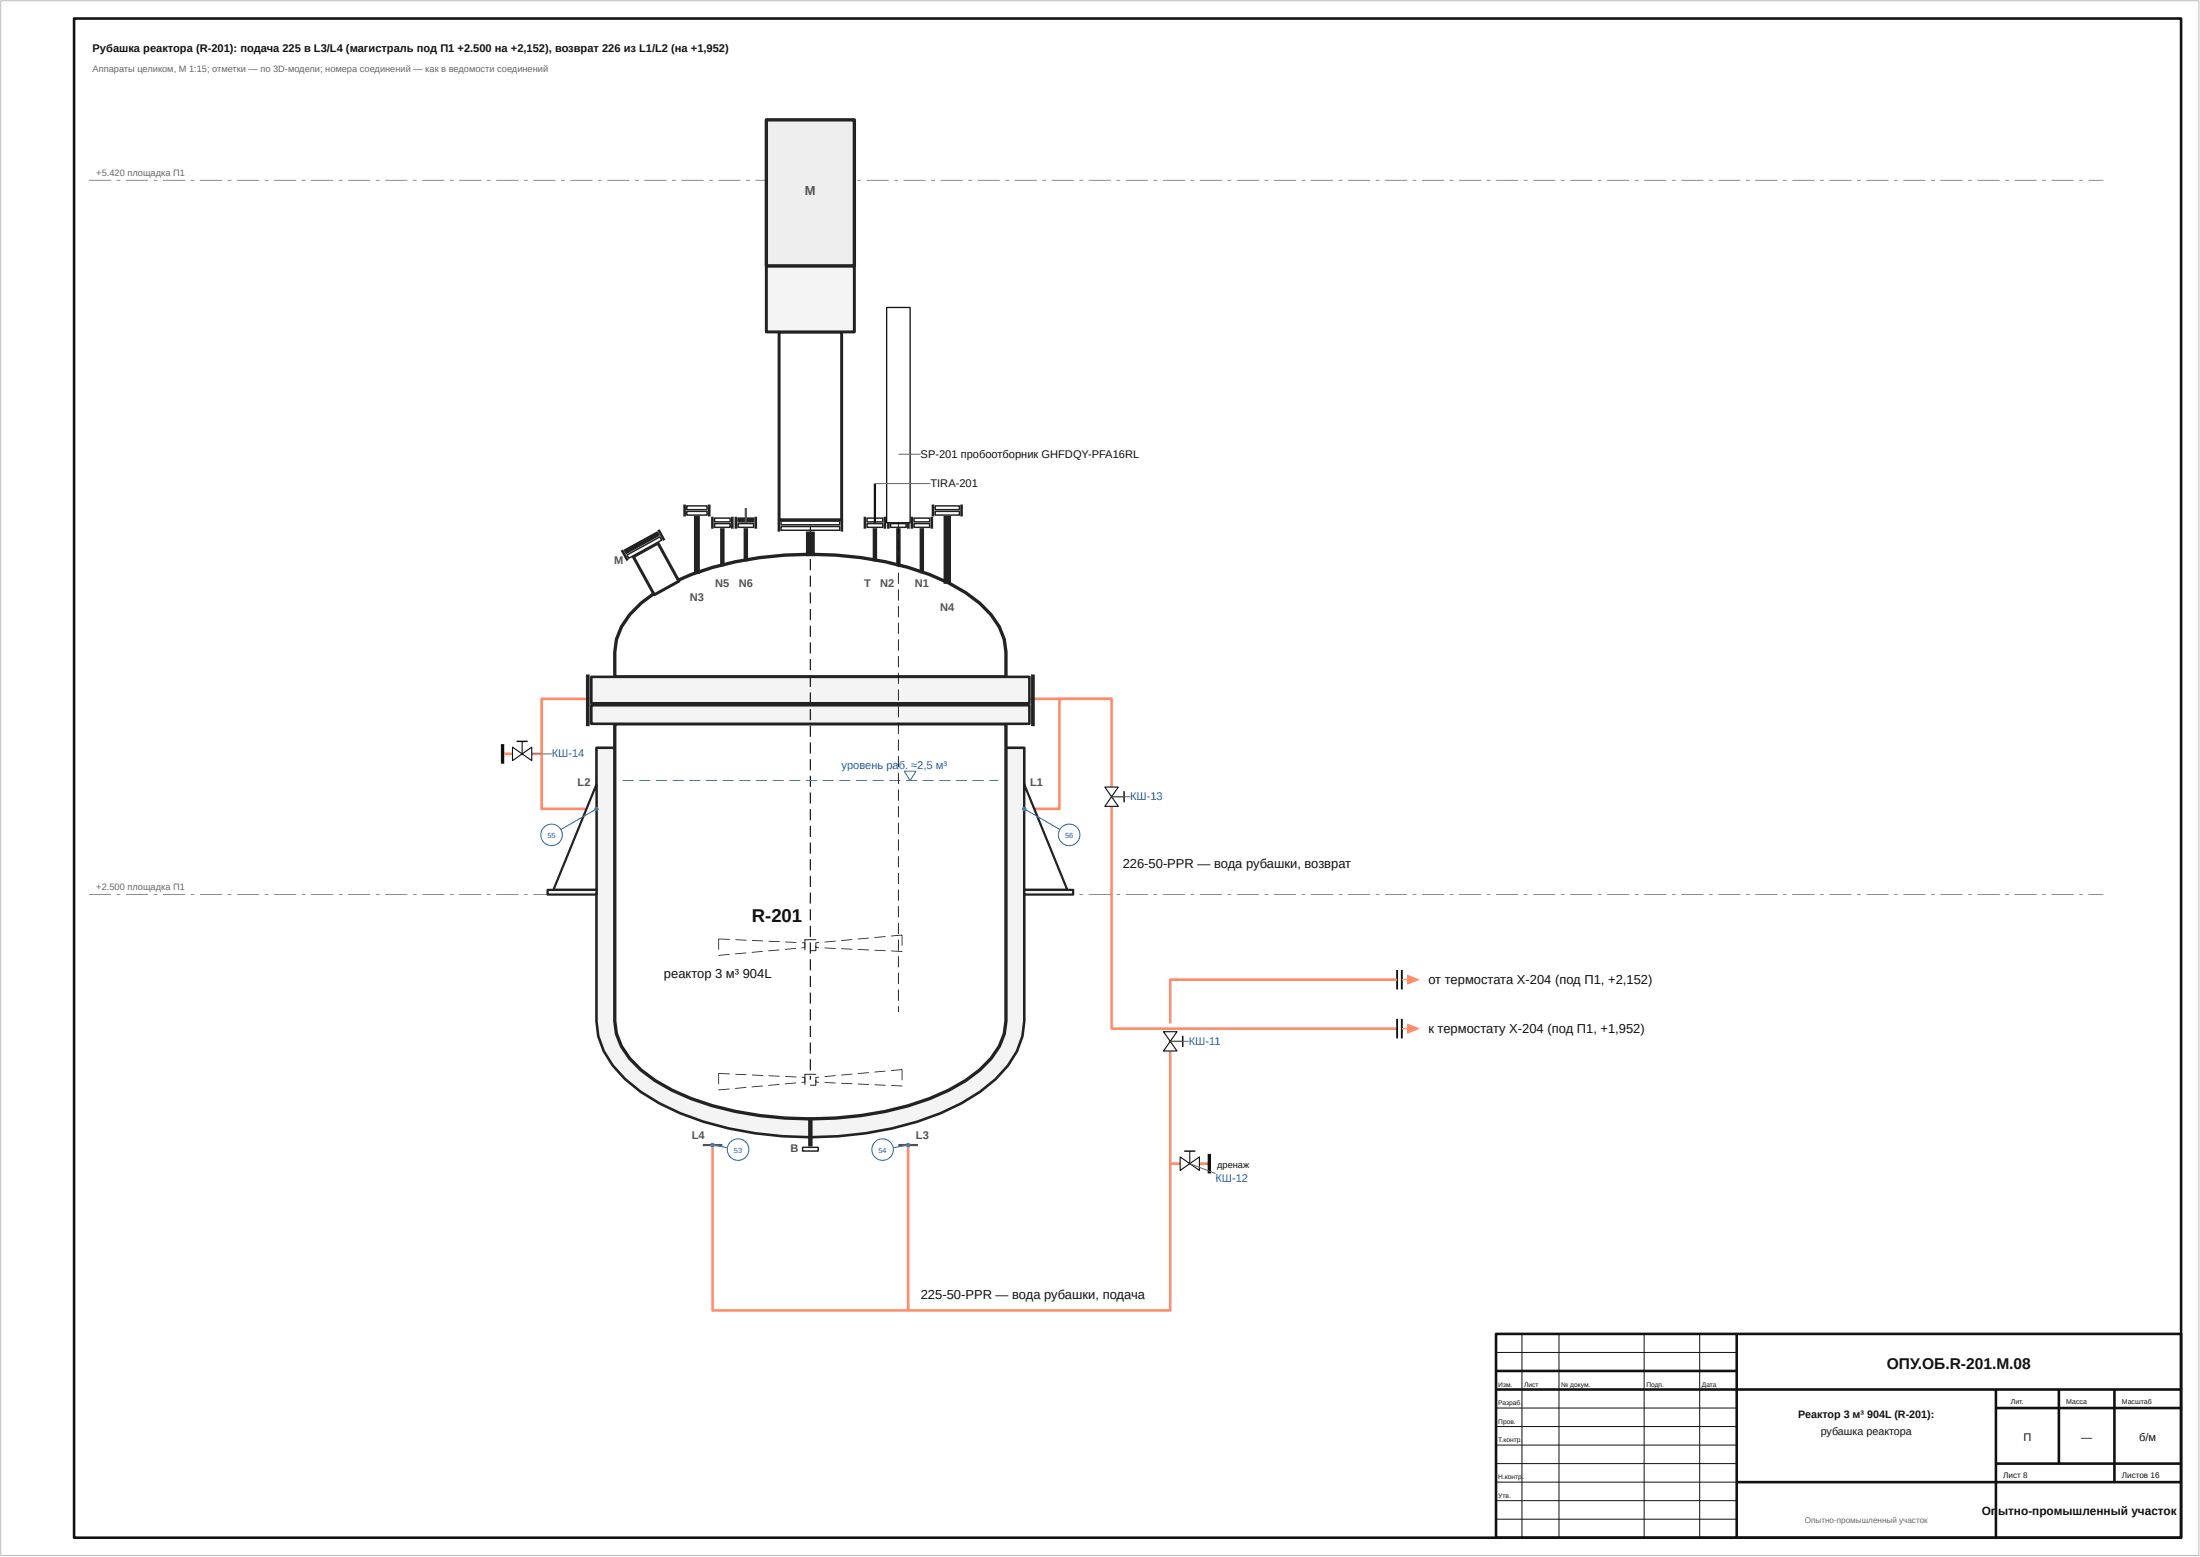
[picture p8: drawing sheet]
<svg xmlns="http://www.w3.org/2000/svg" width="594mm" height="420mm" viewBox="0 0 594 420" stroke-linecap="round" stroke-linejoin="round" font-family="sans-serif">
<path d="M20 5h569v410h-569zM404 360h185v55h-185zM469 360v55M404 370h65M404 375h185M539 375v40M539 380h50M556 375v20M571 375v25M469 400h120M539 395h50" fill="none" stroke="#111" stroke-width=".7" stroke-linecap="butt"/>
<path d="M300.2 188.6h-14.1v29.7h-9.5M135.7 203.5h2.7M143.6 203.5h2.7M300.2 212.4v-23.8h-153.9v29.7h14.8M300.2 217.6v60h77.1M245.2 309v44.7M316 314h2.7M323.9 314h2.7" fill="none" stroke="#ff8b69" stroke-width=".7" stroke-linecap="butt"/>
<path d="M.2 .2h593.6v419.6h-593.6z" fill="none" stroke="#bbb" stroke-width=".27"/>
<path d="M411 360v55M421 360v55M444 360v55M459 360v55M404 365h65M404 380h65M404 385h65M404 390h65M404 395h65M404 400h65M404 405h65M404 410h65" fill="none" stroke="#111" stroke-width=".27"/>
<g fill="#666">
<path d="M24 241.3h6v.2h-6zM31.5 241.3h1v.2h-1zM34 241.3h6v.2h-6zM41.5 241.3h1v.2h-1zM44 241.3h6v.2h-6zM51.5 241.3h1v.2h-1zM54 241.3h6v.2h-6zM61.5 241.3h1v.2h-1zM64 241.3h6v.2h-6zM71.5 241.3h1v.2h-1zM74 241.3h6v.2h-6zM81.5 241.3h1v.2h-1zM84 241.3h6v.2h-6zM91.5 241.3h1v.2h-1zM94 241.3h6v.2h-6zM101.5 241.3h1v.2h-1zM104 241.3h6v.2h-6zM111.5 241.3h1v.2h-1zM114 241.3h6v.2h-6zM121.5 241.3h1v.2h-1zM124 241.3h6v.2h-6zM131.5 241.3h1v.2h-1zM134 241.3h6v.2h-6zM141.5 241.3h1v.2h-1zM144 241.3h6v.2h-6zM151.5 241.3h1v.2h-1zM154 241.3h6v.2h-6zM161.5 241.3h1v.2h-1zM164 241.3h6v.2h-6zM171.5 241.3h1v.2h-1zM174 241.3h6v.2h-6zM181.5 241.3h1v.2h-1zM184 241.3h6v.2h-6zM191.5 241.3h1v.2h-1zM194 241.3h6v.2h-6zM201.5 241.3h1v.2h-1zM204 241.3h6v.2h-6zM211.5 241.3h1v.2h-1zM214 241.3h6v.2h-6zM221.5 241.3h1v.2h-1zM224 241.3h6v.2h-6zM231.5 241.3h1v.2h-1zM234 241.3h6v.2h-6zM241.5 241.3h1v.2h-1zM244 241.3h6v.2h-6zM251.5 241.3h1v.2h-1zM254 241.3h6v.2h-6zM261.5 241.3h1v.2h-1zM264 241.3h6v.2h-6zM271.5 241.3h1v.2h-1zM274 241.3h6v.2h-6zM281.5 241.3h1v.2h-1zM284 241.3h6v.2h-6zM291.5 241.3h1v.2h-1zM294 241.3h6v.2h-6zM301.5 241.3h1v.2h-1zM304 241.3h6v.2h-6zM311.5 241.3h1v.2h-1zM314 241.3h6v.2h-6zM321.5 241.3h1v.2h-1zM324 241.3h6v.2h-6zM331.5 241.3h1v.2h-1zM334 241.3h6v.2h-6zM341.5 241.3h1v.2h-1zM344 241.3h6v.2h-6zM351.5 241.3h1v.2h-1zM354 241.3h6v.2h-6zM361.5 241.3h1v.2h-1zM364 241.3h6v.2h-6zM371.5 241.3h1v.2h-1zM374 241.3h6v.2h-6zM381.5 241.3h1v.2h-1zM384 241.3h6v.2h-6zM391.5 241.3h1v.2h-1zM394 241.3h6v.2h-6zM401.5 241.3h1v.2h-1zM404 241.3h6v.2h-6zM411.5 241.3h1v.2h-1zM414 241.3h6v.2h-6zM421.5 241.3h1v.2h-1zM424 241.3h6v.2h-6zM431.5 241.3h1v.2h-1zM434 241.3h6v.2h-6zM441.5 241.3h1v.2h-1zM444 241.3h6v.2h-6zM451.5 241.3h1v.2h-1zM454 241.3h6v.2h-6zM461.5 241.3h1v.2h-1zM464 241.3h6v.2h-6zM471.5 241.3h1v.2h-1zM474 241.3h6v.2h-6zM481.5 241.3h1v.2h-1zM484 241.3h6v.2h-6zM491.5 241.3h1v.2h-1zM494 241.3h6v.2h-6zM501.5 241.3h1v.2h-1zM504 241.3h6v.2h-6zM511.5 241.3h1v.2h-1zM514 241.3h6v.2h-6zM521.5 241.3h1v.2h-1zM524 241.3h6v.2h-6zM531.5 241.3h1v.2h-1zM534 241.3h6v.2h-6zM541.5 241.3h1v.2h-1zM544 241.3h6v.2h-6zM551.5 241.3h1v.2h-1zM554 241.3h6v.2h-6zM561.5 241.3h1v.2h-1zM564 241.3h4v.2h-4z"/>
<path d="M24 48.5h6v.2h-6zM31.5 48.5h1v.2h-1zM34 48.5h6v.2h-6zM41.5 48.5h1v.2h-1zM44 48.5h6v.2h-6zM51.5 48.5h1v.2h-1zM54 48.5h6v.2h-6zM61.5 48.5h1v.2h-1zM64 48.5h6v.2h-6zM71.5 48.5h1v.2h-1zM74 48.5h6v.2h-6zM81.5 48.5h1v.2h-1zM84 48.5h6v.2h-6zM91.5 48.5h1v.2h-1zM94 48.5h6v.2h-6zM101.5 48.5h1v.2h-1zM104 48.5h6v.2h-6zM111.5 48.5h1v.2h-1zM114 48.5h6v.2h-6zM121.5 48.5h1v.2h-1zM124 48.5h6v.2h-6zM131.5 48.5h1v.2h-1zM134 48.5h6v.2h-6zM141.5 48.5h1v.2h-1zM144 48.5h6v.2h-6zM151.5 48.5h1v.2h-1zM154 48.5h6v.2h-6zM161.5 48.5h1v.2h-1zM164 48.5h6v.2h-6zM171.5 48.5h1v.2h-1zM174 48.5h6v.2h-6zM181.5 48.5h1v.2h-1zM184 48.5h6v.2h-6zM191.5 48.5h1v.2h-1zM194 48.5h6v.2h-6zM201.5 48.5h1v.2h-1zM204 48.5h6v.2h-6zM211.5 48.5h1v.2h-1zM214 48.5h6v.2h-6zM221.5 48.5h1v.2h-1zM224 48.5h6v.2h-6zM231.5 48.5h1v.2h-1zM234 48.5h6v.2h-6zM241.5 48.5h1v.2h-1zM244 48.5h6v.2h-6zM251.5 48.5h1v.2h-1zM254 48.5h6v.2h-6zM261.5 48.5h1v.2h-1zM264 48.5h6v.2h-6zM271.5 48.5h1v.2h-1zM274 48.5h6v.2h-6zM281.5 48.5h1v.2h-1zM284 48.5h6v.2h-6zM291.5 48.5h1v.2h-1zM294 48.5h6v.2h-6zM301.5 48.5h1v.2h-1zM304 48.5h6v.2h-6zM311.5 48.5h1v.2h-1zM314 48.5h6v.2h-6zM321.5 48.5h1v.2h-1zM324 48.5h6v.2h-6zM331.5 48.5h1v.2h-1zM334 48.5h6v.2h-6zM341.5 48.5h1v.2h-1zM344 48.5h6v.2h-6zM351.5 48.5h1v.2h-1zM354 48.5h6v.2h-6zM361.5 48.5h1v.2h-1zM364 48.5h6v.2h-6zM371.5 48.5h1v.2h-1zM374 48.5h6v.2h-6zM381.5 48.5h1v.2h-1zM384 48.5h6v.2h-6zM391.5 48.5h1v.2h-1zM394 48.5h6v.2h-6zM401.5 48.5h1v.2h-1zM404 48.5h6v.2h-6zM411.5 48.5h1v.2h-1zM414 48.5h6v.2h-6zM421.5 48.5h1v.2h-1zM424 48.5h6v.2h-6zM431.5 48.5h1v.2h-1zM434 48.5h6v.2h-6zM441.5 48.5h1v.2h-1zM444 48.5h6v.2h-6zM451.5 48.5h1v.2h-1zM454 48.5h6v.2h-6zM461.5 48.5h1v.2h-1zM464 48.5h6v.2h-6zM471.5 48.5h1v.2h-1zM474 48.5h6v.2h-6zM481.5 48.5h1v.2h-1zM484 48.5h6v.2h-6zM491.5 48.5h1v.2h-1zM494 48.5h6v.2h-6zM501.5 48.5h1v.2h-1zM504 48.5h6v.2h-6zM511.5 48.5h1v.2h-1zM514 48.5h6v.2h-6zM521.5 48.5h1v.2h-1zM524 48.5h6v.2h-6zM531.5 48.5h1v.2h-1zM534 48.5h6v.2h-6zM541.5 48.5h1v.2h-1zM544 48.5h6v.2h-6zM551.5 48.5h1v.2h-1zM554 48.5h6v.2h-6zM561.5 48.5h1v.2h-1zM564 48.5h4v.2h-4z"/>
</g>
<path d="M161.1 201.8h115.5v73.8a21.7 21.7 0 0 1-7.7 15.6 55 55 0 0 1-21.2 11.5 99.9 99.9 0 0 1-64-2.3 43.8 43.8 0 0 1-18.2-12.8l-2.5-3.9-1.4-4.1-.5-4z" fill="#f4f4f4"/>
<path d="M161.1 201.8h115.5v73.8a21.7 21.7 0 0 1-7.7 15.6 55 55 0 0 1-21.2 11.5 99.9 99.9 0 0 1-64-2.3 43.8 43.8 0 0 1-18.2-12.8l-2.5-3.9-1.4-4.1-.5-4z" fill="none" stroke="#222" stroke-width=".7" stroke-linecap="butt"/>
<path d="M166 195.3h105.7v80.3a17.8 17.8 0 0 1-7.1 13.2 51.6 51.6 0 0 1-19.4 9.6 98.7 98.7 0 0 1-58.5-1.9 40.1 40.1 0 0 1-16.7-10.8l-2.2-3.3-1.3-3.4-.5-3.4z" fill="#fff"/>
<path d="M166 195.3h105.7v80.3a17.8 17.8 0 0 1-7.1 13.2 51.6 51.6 0 0 1-19.4 9.6 98.7 98.7 0 0 1-58.5-1.9 40.1 40.1 0 0 1-16.7-10.8l-2.2-3.3-1.3-3.4-.5-3.4z" fill="none" stroke="#222" stroke-width=".9" stroke-linecap="butt"/>
<path d="M173.1 162.8a51.4 51.4 0 0 1 19.3-9.7 98.8 98.8 0 0 1 58.6 1.9 40.2 40.2 0 0 1 16.6 10.9l2.3 3.3 1.3 3.3 .5 3.5v6.7h-105.7v-6.7a17.8 17.8 0 0 1 7.1-13.2z" fill="#fff"/>
<path d="M173.1 162.8a51.4 51.4 0 0 1 19.3-9.7 98.8 98.8 0 0 1 58.6 1.9 40.2 40.2 0 0 1 16.6 10.9l2.3 3.3 1.3 3.3 .5 3.5v6.7h-105.7v-6.7a17.8 17.8 0 0 1 7.1-13.2z" fill="none" stroke="#222" stroke-width=".9" stroke-linecap="butt"/>
<path d="M159.7 182.7h118.3v7.1h-118.3z" fill="#f4f4f4"/>
<path d="M159.7 182.7h118.3v7.1h-118.3z" fill="none" stroke="#222" stroke-width=".7" stroke-linecap="butt"/>
<path d="M159.7 190.3h118.3v5h-118.3z" fill="#f4f4f4"/>
<path d="M159.7 190.3h118.3v5h-118.3z" fill="none" stroke="#222" stroke-width=".7" stroke-linecap="butt"/>
<path d="M158.7 182v14M278.9 182v14" fill="none" stroke="#222" stroke-width="1" stroke-linecap="butt"/>
<path d="M161.1 211.7v28.5h-11.7z" fill="#fff"/>
<path d="M161.1 211.7v28.5h-11.7z" fill="none" stroke="#222" stroke-width=".6"/>
<path d="M147.9 240.2h13.2v1.2h-13.2z" fill="#f4f4f4"/>
<path d="M147.9 240.2h13.2v1.2h-13.2z" fill="none" stroke="#222" stroke-width=".6"/>
<path d="M276.6 211.7l11.6 28.5h-11.6z" fill="#fff"/>
<path d="M276.6 211.7l11.6 28.5h-11.6z" fill="none" stroke="#222" stroke-width=".6"/>
<path d="M276.6 240.2h13.2v1.2h-13.2z" fill="#f4f4f4"/>
<path d="M276.6 240.2h13.2v1.2h-13.2z" fill="none" stroke="#222" stroke-width=".6"/>
<path d="M218.8 143.4v6.7" fill="none" stroke="#222" stroke-width="2.4" stroke-linecap="butt"/>
<path d="M210.9 142.1h15.9v1h-15.9z" fill="#fff"/>
<path d="M210.9 142.1h15.9v1h-15.9z" fill="none" stroke="#222" stroke-width=".4"/>
<path d="M210.9 140.6h15.9v1h-15.9z" fill="#fff"/>
<path d="M210.9 140.6h15.9v1h-15.9z" fill="none" stroke="#222" stroke-width=".4"/>
<path d="M210.3 140.3v3.2M227.3 140.3v3.2" fill="none" stroke="#222" stroke-width=".7" stroke-linecap="butt"/>
<path d="M210.4 89.6h16.9v50.7h-16.9z" fill="#fff"/>
<path d="M210.4 89.6h16.9v50.7h-16.9z" fill="none" stroke="#222" stroke-width=".8" stroke-linecap="butt"/>
<path d="M206.9 71.7h23.8v17.9h-23.8z" fill="#f4f4f4"/>
<path d="M206.9 71.7h23.8v17.9h-23.8z" fill="none" stroke="#222" stroke-width=".8" stroke-linecap="butt"/>
<path d="M206.9 32.3h23.8v39.4h-23.8z" fill="#eee"/>
<path d="M206.9 32.3h23.8v39.4h-23.8z" fill="none" stroke="#222" stroke-width=".9" stroke-linecap="butt"/>
<path d="M218.7 141.9h.3v3h-.3zM218.7 146.4h.3v3h-.3zM218.7 150.9h.3v3h-.3zM218.7 155.4h.3v3h-.3zM218.7 159.9h.3v3h-.3zM218.7 164.4h.3v3h-.3zM218.7 168.9h.3v3h-.3zM218.7 173.4h.3v3h-.3zM218.7 177.9h.3v3h-.3zM218.7 182.4h.3v3h-.3zM218.7 186.9h.3v3h-.3zM218.7 191.4h.3v3h-.3zM218.7 195.9h.3v3h-.3zM218.7 200.4h.3v3h-.3zM218.7 204.9h.3v3h-.3zM218.7 209.4h.3v3h-.3zM218.7 213.9h.3v3h-.3zM218.7 218.4h.3v3h-.3zM218.7 222.9h.3v3h-.3zM218.7 227.4h.3v3h-.3zM218.7 231.9h.3v3h-.3zM218.7 236.4h.3v3h-.3zM218.7 240.9h.3v3h-.3zM218.7 245.4h.3v3h-.3zM218.7 249.9h.3v3h-.3zM218.7 254.4h.3v3h-.3zM218.7 258.9h.3v3h-.3zM218.7 263.4h.3v3h-.3zM218.7 267.9h.3v3h-.3zM218.7 272.4h.3v3h-.3zM218.7 276.9h.3v3h-.3zM218.7 281.4h.3v3h-.3zM218.7 285.9h.3v3h-.3zM218.7 290.4h.3v1h-.3z" fill="#222"/>
<g fill="#1a1a1a">
<path d="M218.7 292.8l1.6 .1-.1-1.4h.2v1.5h-1.7zM217.3 289.8h3l.1 .2-3-.1 .1 2.8h-.3z"/>
<path d="M194.1 289.6l3 .1v.3l-3-.2zM198.6 289.8l3 .1v.3l-3-.2zM203.1 290l3 .1v.3l-3-.2zM207.6 290.2l3 .1v.3l-3-.2zM212.1 290.4l3 .2v.2l-3-.2zM216.6 290.6l.9 .1-.1 1.4-1 .1v-.2h1v-1.2h-.8zM211.9 292.4l3-.3 .1 .3-3 .2zM207.5 292.8l3-.2v.2l-3 .2zM203 293.2l3-.2v.2l-3 .2zM198.5 293.6l3-.2v.2l-3 .3zM194 294.1l3-.3v.2l-2.9 .3zM194 289.7h.2v2.9h-.2z"/>
<path d="M240.6 288.8l3-.3v.3l-3 .2zM236.1 289.2l3-.2v.2l-3 .2zM231.6 289.6l3-.2v.2l-2.9 .3zM227.2 290l2.9-.2 .1 .2-3 .3zM222.7 290.4l3-.2v.2l-3 .3zM220.2 290.7l1-.1v.2h-.9v1.2h.9v.2l-1-.1zM222.7 292l3 .2v.2l-3-.1zM227.2 292.2l3 .2v.2l-3-.1zM231.7 292.4l3 .2v.2l-3-.1zM236.2 292.6l3 .2-.1 .2-2.9-.1zM240.7 292.8l3 .3h-3.1zM243.5 288.7h.2v2.8h-.2z"/>
<path d="M218.7 256.4l1.6 .2-.1-1.5h.2v1.6h-1.7zM217.3 253.5h3l.1 .1h-3l.1 2.8h-.3z"/>
<path d="M194.1 253.3l3 .1v.2l-3-.1zM198.6 253.5l3 .1v.2l-3-.1zM203.1 253.7l3 .1v.3l-3-.2zM207.6 253.9l3 .1v.3l-3-.2zM212.1 254.1l3 .1v.3l-3-.2zM216.6 254.3l.9 .1-.1 1.4-1 .1v-.2h1v-1.2h-.8zM211.9 256.1l3-.3 .1 .3-3 .2zM207.5 256.5l3-.3v.3l-3 .2zM203 256.9l3-.2v.2l-3 .2zM198.5 257.3l3-.2v.2l-3 .2zM194 257.8l3-.3v.2l-2.9 .2zM194 253.4h.2v2.9h-.2z"/>
<path d="M240.6 252.5l3-.3v.3l-3 .2zM236.1 252.9l3-.3v.3l-3 .2zM231.6 253.3l3-.2v.2l-2.9 .2zM227.2 253.7l2.9-.2 .1 .2-3 .2zM222.7 254.1l3-.2v.2l-3 .3zM220.2 254.4l1-.1v.2h-.9v1.2h.9v.2l-1-.1zM222.7 255.7l3 .2v.2l-3-.2zM227.2 255.9l3 .2v.2l-3-.2zM231.7 256.1l3 .2v.2l-3-.2zM236.2 256.3l3 .2-.1 .2-2.9-.1zM240.7 256.5l3 .3h-3.1zM243.5 252.3h.2v2.9h-.2z"/>
</g>
<path d="M168.1 210.6h3v.2h-3zM172.6 210.6h3v.2h-3zM177.1 210.6h3v.2h-3zM181.6 210.6h3v.2h-3zM186.1 210.6h3v.2h-3zM190.6 210.6h3v.2h-3zM195.1 210.6h3v.2h-3zM199.6 210.6h3v.2h-3zM204.1 210.6h3v.2h-3zM208.6 210.6h3v.2h-3zM213.1 210.6h3v.2h-3zM217.6 210.6h3v.2h-3zM222.1 210.6h3v.2h-3zM226.6 210.6h3v.2h-3zM231.1 210.6h3v.2h-3zM235.6 210.6h3v.2h-3zM240.1 210.6h3v.2h-3zM244.6 210.6h3v.2h-3zM249.1 210.6h3v.2h-3zM253.6 210.6h3v.2h-3zM258.1 210.6h3v.2h-3zM262.6 210.6h3v.2h-3zM267.1 210.6h2.4v.2h-2.4z" fill="#1f5fa8"/>
<path d="M244.2 208.1h3.2l-1.6 2.6z" fill="none" stroke="#1f5fa8" stroke-width=".27"/>
<path d="M171 150.3l6.7-3.7 5.6 10.3-6.6 3.6z" fill="#fff"/>
<path d="M171 150.3l6.7-3.7 5.6 10.3-6.6 3.6z" fill="none" stroke="#222" stroke-width=".8" stroke-linecap="butt"/>
<path d="M169.3 149.8l8.9-4.9 .5 .9-8.9 4.9z" fill="#fff"/>
<path d="M169.3 149.8l8.9-4.9 .5 .9-8.9 4.9z" fill="none" stroke="#222" stroke-width=".4"/>
<path d="M168.6 148.5l8.9-4.9 .5 .9-8.9 4.9z" fill="#222"/>
<path d="M168.6 148.5l8.9-4.9 .5 .9-8.9 4.9z" fill="none" stroke="#222" stroke-width=".4"/>
<path d="M167.9 148.4l1.6 2.9M177.8 143l1.6 2.8" fill="none" stroke="#222" stroke-width=".7" stroke-linecap="butt"/>
<path d="M188.2 139.2v15.7" fill="none" stroke="#222" stroke-width="1.6" stroke-linecap="butt"/>
<path d="M185.5 138h5.4v1h-5.4z" fill="#fff"/>
<path d="M185.5 138h5.4v1h-5.4z" fill="none" stroke="#222" stroke-width=".4"/>
<path d="M185.5 136.5h5.4v1h-5.4z" fill="#fff"/>
<path d="M185.5 136.5h5.4v1h-5.4z" fill="none" stroke="#222" stroke-width=".4"/>
<path d="M184.9 136.2v3.2M191.5 136.2v3.2" fill="none" stroke="#222" stroke-width=".7" stroke-linecap="butt"/>
<path d="M195.1 142.5v10.3" fill="none" stroke="#222" stroke-width="1.2" stroke-linecap="butt"/>
<path d="M193 141.3h4.2v1h-4.2z" fill="#fff"/>
<path d="M193 141.3h4.2v1h-4.2z" fill="none" stroke="#222" stroke-width=".4"/>
<path d="M193 139.8h4.2v1h-4.2z" fill="#fff"/>
<path d="M193 139.8h4.2v1h-4.2z" fill="none" stroke="#222" stroke-width=".4"/>
<path d="M192.4 139.5v3.2M197.8 139.5v3.2" fill="none" stroke="#222" stroke-width=".7" stroke-linecap="butt"/>
<path d="M201.4 142.5v9" fill="none" stroke="#222" stroke-width="1.2" stroke-linecap="butt"/>
<path d="M199.3 141.3h4.2v1h-4.2z" fill="#fff"/>
<path d="M199.3 141.3h4.2v1h-4.2z" fill="none" stroke="#222" stroke-width=".4"/>
<path d="M199.3 139.8h4.2v1h-4.2z" fill="#222"/>
<path d="M199.3 139.8h4.2v1h-4.2z" fill="none" stroke="#222" stroke-width=".4"/>
<path d="M198.7 139.5v3.2M204.1 139.5v3.2" fill="none" stroke="#222" stroke-width=".7" stroke-linecap="butt"/>
<path d="M236.3 142.5v9" fill="none" stroke="#222" stroke-width="1.2" stroke-linecap="butt"/>
<path d="M234.2 141.3h4.2v1h-4.2z" fill="#fff"/>
<path d="M234.2 141.3h4.2v1h-4.2z" fill="none" stroke="#222" stroke-width=".4"/>
<path d="M234.2 139.8h4.2v1h-4.2z" fill="#fff"/>
<path d="M234.2 139.8h4.2v1h-4.2z" fill="none" stroke="#222" stroke-width=".4"/>
<path d="M233.6 139.5v3.2M239 139.5v3.2" fill="none" stroke="#222" stroke-width=".7" stroke-linecap="butt"/>
<path d="M242.6 142.5v10.3" fill="none" stroke="#222" stroke-width="1.2" stroke-linecap="butt"/>
<path d="M240.5 141.3h4.2v1h-4.2z" fill="#fff"/>
<path d="M240.5 141.3h4.2v1h-4.2z" fill="none" stroke="#222" stroke-width=".4"/>
<path d="M240.5 139.8h4.2v1h-4.2z" fill="#fff"/>
<path d="M240.5 139.8h4.2v1h-4.2z" fill="none" stroke="#222" stroke-width=".4"/>
<path d="M239.9 139.5v3.2M245.3 139.5v3.2" fill="none" stroke="#222" stroke-width=".7" stroke-linecap="butt"/>
<path d="M248.9 142.5v12.2" fill="none" stroke="#222" stroke-width="1.2" stroke-linecap="butt"/>
<path d="M246.8 141.3h4.3v1h-4.3z" fill="#fff"/>
<path d="M246.8 141.3h4.3v1h-4.3z" fill="none" stroke="#222" stroke-width=".4"/>
<path d="M246.8 139.8h4.3v1h-4.3z" fill="#fff"/>
<path d="M246.8 139.8h4.3v1h-4.3z" fill="none" stroke="#222" stroke-width=".4"/>
<path d="M246.2 139.5v3.2M251.6 139.5v3.2" fill="none" stroke="#222" stroke-width=".7" stroke-linecap="butt"/>
<path d="M255.8 139.2v18.4" fill="none" stroke="#222" stroke-width="2" stroke-linecap="butt"/>
<path d="M252.5 138h6.6v1h-6.6z" fill="#fff"/>
<path d="M252.5 138h6.6v1h-6.6z" fill="none" stroke="#222" stroke-width=".4"/>
<path d="M252.5 136.5h6.6v1h-6.6z" fill="#fff"/>
<path d="M252.5 136.5h6.6v1h-6.6z" fill="none" stroke="#222" stroke-width=".4"/>
<path d="M251.9 136.2v3.2M259.7 136.2v3.2" fill="none" stroke="#222" stroke-width=".7" stroke-linecap="butt"/>
<path d="M218.8 301.5v7.9" fill="none" stroke="#222" stroke-width="1.2" stroke-linecap="butt"/>
<path d="M216.7 309.6h4.2v1h-4.2z" fill="#fff"/>
<path d="M216.7 309.6h4.2v1h-4.2z" fill="none" stroke="#222" stroke-width=".4"/>
<path d="M201.4 137.1v4" fill="none" stroke="#4a5258" stroke-width=".6"/>
<path d="M236.3 130.5v10.6" fill="none" stroke="#111" stroke-width=".6"/>
<path d="M239.4 83h6.4v58.1h-6.4z" fill="#fff"/>
<path d="M239.4 83h6.4v58.1h-6.4z" fill="none" stroke="#111" stroke-width=".35"/>
<path d="M242.5 141.1h.2v3h-.2zM242.5 145.6h.2v3h-.2zM242.5 150.1h.2v3h-.2zM242.5 154.6h.2v3h-.2zM242.5 159.1h.2v3h-.2zM242.5 163.6h.2v3h-.2zM242.5 168.1h.2v3h-.2zM242.5 172.6h.2v3h-.2zM242.5 177.1h.2v3h-.2zM242.5 181.6h.2v3h-.2zM242.5 186.1h.2v3h-.2zM242.5 190.6h.2v3h-.2zM242.5 195.1h.2v3h-.2zM242.5 199.6h.2v3h-.2zM242.5 204.1h.2v3h-.2zM242.5 208.6h.2v3h-.2zM242.5 213.1h.2v3h-.2zM242.5 217.6h.2v3h-.2zM242.5 222.1h.2v3h-.2zM242.5 226.6h.2v3h-.2zM242.5 231.1h.2v3h-.2zM242.5 235.6h.2v3h-.2zM242.5 240.1h.2v3h-.2zM242.5 244.6h.2v3h-.2zM242.5 249.1h.2v3h-.2zM242.5 253.6h.2v3h-.2zM242.5 258.1h.2v3h-.2zM242.5 262.6h.2v3h-.2zM242.5 267.1h.2v3h-.2zM242.5 271.6h.2v1.5h-.2z" fill="#111"/>
<path d="M135.7 200.8v5.3" fill="none" stroke="#111" stroke-width=".9" stroke-linecap="butt"/>
<path d="M377.3 275v5.2M378.6 275v5.2" fill="none" stroke="#111" stroke-width=".5"/>
<path d="M380.1 276.4l3 1.2-3 1.2z" fill="#ff8c69"/>
<path d="M380.1 276.4l3 1.2-3 1.2z" fill="none" stroke="#ff8c69" stroke-width=".27"/>
<path d="M378.6 277.6h1.9" fill="none" stroke="#ff8c69" stroke-width=".3"/>
<path d="M326.6 311.4v5.3" fill="none" stroke="#111" stroke-width=".9" stroke-linecap="butt"/>
<path d="M377.3 261.8v5.2M378.6 261.8v5.2" fill="none" stroke="#111" stroke-width=".5"/>
<path d="M380.1 263.2l3 1.2-3 1.2z" fill="#ff8c69"/>
<path d="M380.1 263.2l3 1.2-3 1.2z" fill="none" stroke="#ff8c69" stroke-width=".27"/>
<path d="M378.6 264.4h1.9" fill="none" stroke="#ff8c69" stroke-width=".3"/>
<path d="M189.8 309h5.3M242.6 309h5.3" fill="none" stroke="#4a5258" stroke-width=".6"/>
<path d="M316 279v74.7h-123.6v-44.7M377.3 264.4h-61.3v11.8" fill="none" stroke="#ff8b69" stroke-width=".7" stroke-linecap="butt"/>
<path d="M298.4 212.4l3.6 5.2h-3.6l3.6-5.2z" fill="#fff"/>
<path d="M298.4 212.4l3.6 5.2h-3.6l3.6-5.2zM300.2 215h3.4" fill="none" stroke="#111" stroke-width=".3"/>
<path d="M303.6 213.5v3" fill="none" stroke="#111" stroke-width=".4"/>
<path d="M138.4 201.6l5.2 3.7v-3.7l-5.2 3.7z" fill="#fff"/>
<path d="M138.4 201.6l5.2 3.7v-3.7l-5.2 3.7zM141 200.1v3.4" fill="none" stroke="#111" stroke-width=".3"/>
<path d="M139.5 200.1h3" fill="none" stroke="#111" stroke-width=".4"/>
<path d="M314.2 278.4l3.6 5.2h-3.6l3.6-5.2z" fill="#fff"/>
<path d="M314.2 278.4l3.6 5.2h-3.6l3.6-5.2zM316 281h3.4" fill="none" stroke="#111" stroke-width=".3"/>
<path d="M319.4 279.5v3" fill="none" stroke="#111" stroke-width=".4"/>
<path d="M318.7 312.2l5.2 3.7v-3.7l-5.2 3.7z" fill="#fff"/>
<path d="M318.7 312.2l5.2 3.7v-3.7l-5.2 3.7zM321.3 310.7v3.3" fill="none" stroke="#111" stroke-width=".3"/>
<path d="M319.8 310.7h3" fill="none" stroke="#111" stroke-width=".4"/>
<path d="M236.3 130.5h15M242.6 122.6h6M143.6 203.5h5.4M300.2 215h5M316 281h5M321.3 314l6.9 2.7" fill="none" stroke="#666" stroke-width=".27"/>
<path d="M276.6 218.3l9.6 5.6" fill="none" stroke="#1f5fa8" stroke-width=".27"/>
<circle cx="276.6" cy="218.3" r=".45" fill="#1f5fa8"/>
<circle cx="276.6" cy="218.3" r=".45" fill="none" stroke="#1f5fa8" stroke-width=".27"/>
<circle cx="288.7" cy="225.3" r="2.9" fill="#fff"/>
<g fill="none" stroke="#1f5fa8" stroke-width=".27">
<path d="M161.1 218.3l-9.6 5.6"/>
<circle cx="288.7" cy="225.3" r="2.9"/>
</g>
<circle cx="161.1" cy="218.3" r=".45" fill="#1f5fa8"/>
<circle cx="161.1" cy="218.3" r=".45" fill="none" stroke="#1f5fa8" stroke-width=".27"/>
<circle cx="148.9" cy="225.3" r="2.9" fill="#fff"/>
<g fill="none" stroke="#1f5fa8" stroke-width=".27">
<path d="M245.2 309l-4 .7"/>
<circle cx="148.9" cy="225.3" r="2.9"/>
</g>
<circle cx="245.2" cy="309" r=".45" fill="#1f5fa8"/>
<circle cx="245.2" cy="309" r=".45" fill="none" stroke="#1f5fa8" stroke-width=".27"/>
<circle cx="238.3" cy="310.2" r="2.9" fill="#fff"/>
<g fill="none" stroke="#1f5fa8" stroke-width=".27">
<path d="M192.4 309l4.1 .7"/>
<circle cx="238.3" cy="310.2" r="2.9"/>
</g>
<circle cx="192.4" cy="309" r=".45" fill="#1f5fa8"/>
<circle cx="192.4" cy="309" r=".45" fill="none" stroke="#1f5fa8" stroke-width=".27"/>
<circle cx="199.3" cy="310.2" r="2.9" fill="#fff"/>
<circle cx="199.3" cy="310.2" r="2.9" fill="none" stroke="#1f5fa8" stroke-width=".27"/>
<text font-size="5" fill="#111" x="203" y="248.9">R-201</text>
<text font-size="4.2" fill="#111" x="509.5" y="369.5">ОПУ.ОБ.R-201.М.08</text>
<text font-size="3.5" fill="#4a5258" x="217.4" y="52.5">M</text>
<g font-size="3.5" fill="#111">
<text x="303.2" y="234.2">226-50-PPR — вода рубашки, возврат</text>
<text x="179.3" y="263.9">реактор 3 м³</text>
<text x="200.6" y="263.9">904L</text>
<text x="385.7" y="265.7">от термостата X-204 (под П1, +2,152)</text>
<text x="385.7" y="278.9">к термостату X-204 (под П1, +1,952)</text>
<text x="248.7" y="350.5">225-50-PPR — вода рубашки, подача</text>
</g>
<g font-size="3.2" fill="#111">
<text x="535.2" y="409">Оп</text>
<text x="539.6" y="409">ытно-промышленный участок</text>
</g>
<g font-size="3" fill="#111">
<text x="25" y="14">Рубашка реактора (R-201): подача 225 в L3/L4 (магистраль под П1 +2.500 на +2,152), возврат 226 из L1/L2 (на +1,952)</text>
<text x="248.6" y="123.5">SP-201 пробоотборник GHFDQY-PFA16RL</text>
<text x="251.3" y="131.4">TIRA-201</text>
<text x="546.4" y="389">П</text>
<text x="562" y="389">—</text>
<text x="577.7" y="389">б/м</text>
</g>
<g font-size="3" fill="#4a5258">
<text x="165.8" y="152.3">M</text>
<text x="193.2" y="158.5">N5</text>
<text x="199.5" y="158.5">N6</text>
<text x="233.4" y="158.5">T</text>
<text x="237.7" y="158.5">N2</text>
<text x="247" y="158.5">N1</text>
<text x="186.3" y="162.2">N3</text>
<text x="253.9" y="164.8">N4</text>
<text x="156" y="212.2">L2</text>
<text x="278.2" y="212.2">L1</text>
<text x="186.8" y="307.4">L4</text>
<text x="213.5" y="310.9">B</text>
<text x="247.4" y="307.4">L3</text>
</g>
<g font-size="3" fill="#1f5fa8">
<text x="149" y="204.4">КШ-14</text>
<text x="227.3" y="207.5">уровень раб. ≈2,5 м³</text>
<text x="305.2" y="215.9">КШ-13</text>
<text x="321" y="281.9">КШ-11</text>
<text x="328.2" y="318.9">КШ-12</text>
</g>
<g font-size="2.9" fill="#111">
<text x="485.6" y="382.7">Реактор 3 м³</text>
<text x="504.2" y="382.7">904L (R-201):</text>
<text x="491.7" y="387.3">рубашка реактора</text>
</g>
<g font-size="2.5" fill="#666">
<text x="25" y="19.5">Аппараты целиком, М 1:15; отметки — по 3D-модели; номера соединений — как в ведомости соединений</text>
<text x="26" y="47.4">+5.420 площадка П1</text>
<text x="26" y="240.2">+2.500 площадка П1</text>
</g>
<text font-size="2.5" fill="#111" x="328.7" y="315.1">дренаж</text>
<g font-size="2.2" fill="#111">
<text x="541" y="398.8">Лист 8</text>
<text x="573" y="398.8">Листов 16</text>
</g>
<text font-size="2.2" fill="#666" x="487.4" y="411">Опытно-промышленный участок</text>
<g font-size="2" fill="#1f5fa8">
<text x="147.8" y="226.2">55</text>
<text x="287.6" y="226.2">56</text>
<text x="198.2" y="311.1">53</text>
<text x="237.2" y="311.1">54</text>
</g>
<g font-size="1.9" fill="#111">
<text x="543" y="378.8">Лит.</text>
<text x="558" y="378.8">Масса</text>
<text x="573" y="378.8">Масштаб</text>
</g>
<g font-size="1.8" fill="#111">
<text x="404.6" y="374.2">Изм.</text>
<text x="411.6" y="374.2">Лист</text>
<text x="421.6" y="374.2">№ докум.</text>
<text x="444.6" y="374.2">Подп.</text>
<text x="459.6" y="374.2">Дата</text>
<text x="404.6" y="379.2">Разраб.</text>
<text x="404.6" y="384.2">Пров.</text>
<text x="404.6" y="389.2">Т.контр.</text>
<text x="404.6" y="399.2">Н.контр</text>
<text x="411" y="399.2">.</text>
<text x="404.6" y="404.2">Утв.</text>
</g>
</svg>
